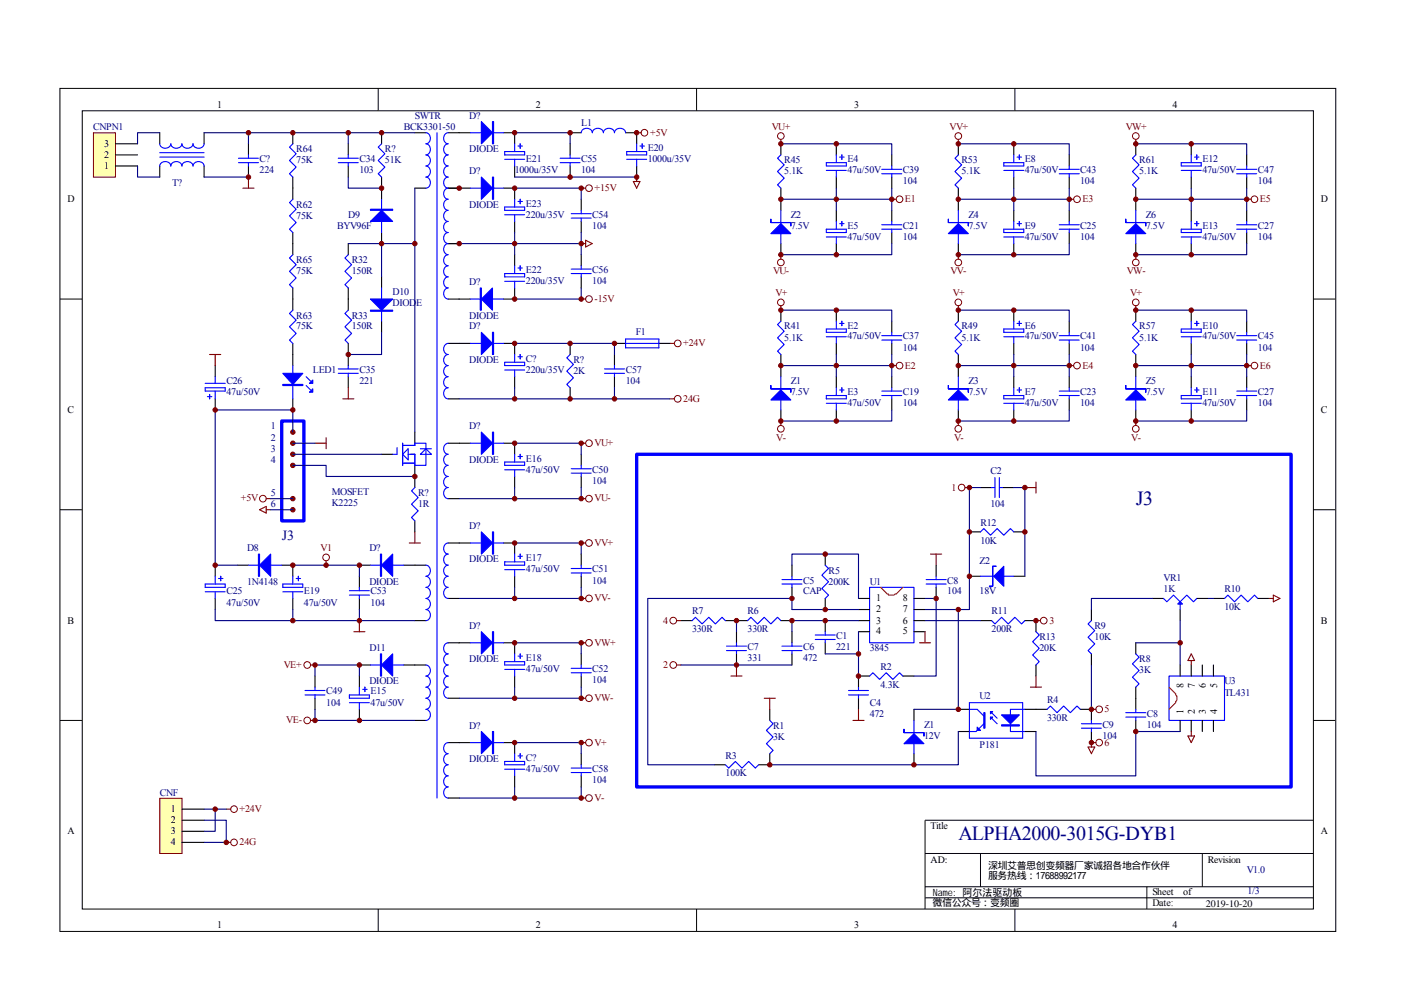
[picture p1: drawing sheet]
<svg xmlns="http://www.w3.org/2000/svg" width="297mm" height="210mm" viewBox="0 0 297 210" stroke-linecap="round" stroke-linejoin="round" font-family="sans-serif">
<g fill="none" stroke="#000" stroke-width=".21">
<path d="M12.7 18.7h270.5v178.6h-270.5zM80.2 18.7v4.7M147.7 18.7v4.7M215.2 18.7v4.7M17.4 23.5h261.1v169h-261.1zM12.7 63.3h4.7M278.4 63.3h4.7M12.7 108h4.7M278.4 108h4.7M12.7 152.6h4.7M278.4 152.6h4.7M278.4 173.7h-82.3v18.8"/>
<path d="M80.2 192.5v4.7M147.7 192.5v4.7M196.1 180.8h82.3M196.1 187.8h82.3M196.1 190.2h82.3M207.9 180.8v7M215.2 192.5v4.7M243.2 187.8v4.7M254.9 180.8v7"/>
</g>
<path d="M33.9 28.1v2.4M33.9 35.2v2.3M43.3 28.1v2.4M43.3 35.2v2.3" fill="none" stroke="#000" stroke-width=".23"/>
<path d="M33.9 35.2a1.21 1.21 0 0 1 1.1-1 1.21 1.21 0 0 1 1.2 1 1.21 1.21 0 0 1 1.2-1 1.21 1.21 0 0 1 1.2 1 1.21 1.21 0 0 1 1.1-1 1.21 1.21 0 0 1 1.2 1 1.2 1.2 0 0 1 1.2-1 1.2 1.2 0 0 1 1.2 1M33.9 30.5a1.21 1.21 0 0 0 1.1 .9 1.21 1.21 0 0 0 1.2-.9 1.21 1.21 0 0 0 1.2 .9 1.21 1.21 0 0 0 1.2-.9 1.21 1.21 0 0 0 1.1 .9 1.21 1.21 0 0 0 1.2-.9 1.21 1.21 0 0 0 1.2 .9 1.21 1.21 0 0 0 1.2-.9M33.9 32.3h9.4M33.9 33.3h9.4" fill="none" stroke="#00f" stroke-width=".23"/>
<path d="M19.9 28.2h4.6v9.3h-4.6z" fill="#ffffb0"/>
<g fill="none" stroke="#800000" stroke-width=".21">
<path d="M19.8 28.1h4.7v9.4h-4.7z"/>
<circle cx="124.9" cy="39.9" r=".7"/>
<circle cx="136.6" cy="28.1" r=".7"/>
<circle cx="165.6" cy="28.8" r=".7"/>
<circle cx="203.2" cy="28.8" r=".71"/>
<circle cx="240.8" cy="28.8" r=".7"/>
<circle cx="165.6" cy="55.6" r=".7"/>
<circle cx="190.7" cy="42.2" r=".71"/>
<circle cx="203.2" cy="55.6" r=".71"/>
<circle cx="228.3" cy="42.2" r=".71"/>
<circle cx="240.8" cy="55.6" r=".7"/>
<circle cx="266" cy="42.2" r=".7"/>
<circle cx="124.9" cy="63.3" r=".7"/>
<circle cx="143.7" cy="72.7" r=".71"/>
<circle cx="165.6" cy="64" r=".7"/>
<circle cx="190.7" cy="77.4" r=".71"/>
<circle cx="203.2" cy="64" r=".71"/>
<circle cx="228.3" cy="77.4" r=".71"/>
<circle cx="240.8" cy="64" r=".7"/>
<circle cx="266" cy="77.4" r=".7"/>
<circle cx="124.9" cy="93.9" r=".7"/>
<circle cx="143.7" cy="84.5" r=".71"/>
<circle cx="165.6" cy="90.8" r=".7"/>
<circle cx="203.2" cy="90.8" r=".71"/>
<circle cx="240.8" cy="90.8" r=".7"/>
<circle cx="55.7" cy="105.6" r=".71"/>
<circle cx="69.1" cy="118.1" r=".71"/>
<circle cx="124.9" cy="115" r=".7"/>
<circle cx="124.9" cy="105.6" r=".7"/>
<circle cx="203.9" cy="103.3" r=".7"/>
<circle cx="124.9" cy="126.8" r=".71"/>
<circle cx="124.9" cy="136.2" r=".7"/>
<circle cx="142.7" cy="131.5" r=".71"/>
<circle cx="221.3" cy="131.5" r=".71"/>
<circle cx="65.1" cy="140.8" r=".71"/>
<circle cx="65.1" cy="152.6" r=".7"/>
<circle cx="124.9" cy="157.3" r=".71"/>
<circle cx="124.9" cy="147.9" r=".7"/>
<circle cx="142.7" cy="140.8" r=".71"/>
<circle cx="233" cy="157.3" r=".71"/>
<circle cx="233" cy="150.2" r=".71"/>
<circle cx="124.9" cy="169" r=".7"/>
</g>
<g fill="none" stroke="#000" stroke-width=".23">
<path d="M24.5 35.2h4.7M24.5 32.8h4.7M24.5 30.5h4.7M52.7 30.5v2.3M52.7 35.2v2.3M62.1 28.1v2.4M62.1 37.5v4.7M73.8 30.5v2.3M73.8 35.2v2.3M80.9 28.1v2.4M80.9 37.5v4.7M88 28.1h2.3"/>
<path d="M88 39.9h2.3M95 28.1h4.7M95 39.9h4.7M106.8 28.1h2.3v2.4M106.8 39.9h2.3v2.3M109.1 35.2v2.3M120.9 30.5v2.3M120.9 35.2v2.3M120.9 28.1h2.3M132.6 28.1h2.4v2.4M135 35.2v2.3M165.6 30.5v2.3"/>
<path d="M165.6 39.9v4.7M177.3 30.5v2.3M177.3 37.5v2.4M189.1 32.8v2.4M189.1 37.5v2.4M203.2 30.5v2.3M203.2 39.9v4.7M214.9 30.5v2.3M214.9 37.5v2.4M226.7 32.8v2.4M226.7 37.5v2.4M240.8 30.5v2.3"/>
<path d="M240.8 39.9v4.7M252.6 30.5v2.3M252.6 37.5v2.4M264.3 32.8v2.4M264.3 37.5v2.4M62.1 49.3v4.6M73.8 51.6v2.3M80.9 49.3v2.3M80.9 58.6v2.4M95 51.6h2.4M109.1 46.9v2.4M109.1 53.9v2.4"/>
<path d="M123.2 42.2v2.4M123.2 46.9v2.4M123.2 53.9v2.4M123.2 58.6v2.4M165.6 51.6v2.3M177.3 44.6v2.3M177.3 51.6v2.3M189.1 44.6v2.3M189.1 49.3v2.3M203.2 51.6v2.3M214.9 44.6v2.3M214.9 51.6v2.3"/>
<path d="M226.7 44.6v2.3M226.7 49.3v2.3M240.8 51.6v2.3M252.6 44.6v2.3M252.6 51.6v2.3M264.3 44.6v2.3M264.3 49.3v2.3M45.6 77.4v2.4M62.1 61v4.7M62.1 72.7v4.7M73.8 61v4.7M73.8 72.7v4.7"/>
<path d="M73.8 79.8v2.3M80.9 68v2.4M95 72.7h4.7M95 63.3h4.7M106.8 72.7h2.3v2.4M109.1 61v2.3h-2.3M109.1 79.8v2.3M120.9 72.7v2.4M130.3 75.1v2.3M130.3 79.8v2.3M130.3 72.7h2.3M139.7 72.7h2.3"/>
<path d="M165.6 65.7v2.3M165.6 75.1v4.7M177.3 65.7v2.3M177.3 72.7v2.4M177.3 79.8v2.3M189.1 68v2.4M189.1 72.7v2.4M189.1 79.8v2.3M203.2 65.7v2.3M203.2 75.1v4.7M214.9 65.7v2.3M214.9 72.7v2.4"/>
<path d="M214.9 79.8v2.3M226.7 68v2.4M226.7 72.7v2.4M226.7 79.8v2.3M240.8 65.7v2.3M240.8 75.1v4.7M252.6 65.7v2.3M252.6 72.7v2.4M252.6 79.8v2.3M264.3 68v2.4M264.3 72.7v2.4M264.3 79.8v2.3"/>
<path d="M45.6 84.5v2.3M62.1 84.5v2.3M80.9 96.2h2.3M88 91.5v2.4M88 98.6v4.7M95 84.5h2.4M95 93.9h4.7M106.8 93.9h2.3v2.3M120.9 82.1v2.4M123.2 96.2v2.4M165.6 86.8v2.4M177.3 86.8v2.4"/>
<path d="M189.1 84.5v2.3M203.2 86.8v2.4M214.9 86.8v2.4M226.7 84.5v2.3M240.8 86.8v2.4M252.6 86.8v2.4M264.3 84.5v2.3M45.6 119.7v2.4M50.3 119.7h2.4M59.7 119.7h2.4v2.4M76.2 119.7h2.3M85.6 119.7h4.7"/>
<path d="M88 110.3v2.4M95 105.6h2.4M95 115h4.7M106.8 115h2.3v2.4M109.1 100.9v2.4M123.2 100.9v2.4M123.2 117.4v2.3M167.9 119.7v2.4M175 117.4v2.3M198.5 119.7v2.4M205.5 112.7h2.4M207.9 103.3h2.3"/>
<path d="M212.6 103.3h2.3M214.9 112.7h2.4M45.6 126.8v2.3M62.1 126.8v2.3M76.2 122.1v2.3M76.2 126.8v2.3M88 131.5h2.3M95 126.8h2.4M95 136.2h4.7M106.8 136.2h2.3v2.3M109.1 122.1v2.3M123.2 122.1v2.3"/>
<path d="M123.2 138.5v2.4M144.4 131.5h2.3M153.8 131.5h4.7M156.2 133.8v2.4M156.2 138.5v2.4M165.6 131.5h2.3M167.9 124.4v2.4M167.9 133.8v2.4M167.9 138.5v2.4M175 126.8v2.3M175 131.5v2.3M175 136.2v2.3"/>
<path d="M182 131.5h2.4M182 126.8h2.4M182 129.1h2.4M182 133.8h2.4M193.8 131.5h2.3M193.8 126.8h2.3M193.8 129.1h2.3M193.8 133.8h2.3M198.5 124.4v2.4M205.5 122.1h2.4M207.9 131.5h2.3M214.9 122.1h2.4"/>
<path d="M217.3 131.5h2.3v2.3M231.4 129.1v2.4M231.4 138.5v2.4M240.8 136.2v2.3M244.3 126.8h2.4M250.2 129.1v2.4M253.7 126.8h2.4M257.3 126.8h2.3M266.7 126.8h2.3M66.8 143.2v2.3M66.8 147.9v2.3M76.2 143.2v2.3"/>
<path d="M76.2 150.2v2.4M76.2 140.9h2.3M85.6 140.9h4.7M88 152.6h2.3M95 147.9h2.4M95 157.3h4.7M106.8 157.3h2.3v2.3M109.1 143.2v2.3M123.2 143.2v2.3M123.2 159.6v2.4M163.2 150.2v2.4M163.2 159.6v2.4h-2.3"/>
<path d="M182 147.9v2.3M184.4 143.2h-2.4v2.3M191.4 143.2h2.4M193.8 150.2v2.4M193.8 159.6v2.4M203.2 150.2h2.3M203.2 154.9h2.3M217.3 150.2h4.7M217.3 154.9h2.3M219.6 140.9v2.3M229 150.2h2.4v2.4M231.4 154.9v2.4"/>
<path d="M240.8 145.5v4.7M240.8 152.6v2.3M250.2 140.9v2.3M250.2 152.6v2.3M252.6 140.9v2.3M252.6 152.6v2.3M254.9 140.9v2.3M254.9 152.6v2.3M257.3 140.9v2.3M257.3 152.6v2.3M95 169h2.4M109.1 164.3v2.4"/>
<path d="M123.2 164.3v2.4M151.4 162h2.4"/>
</g>
<g fill="none" stroke="#00f" stroke-width=".23">
<path d="M50.6 33.5h4.2M50.6 34.5h4.2M52.7 32.8v.7M52.7 34.5v.7M62.1 30.5l-.7 .7 1.4 1.4-1.4 1.4 1.4 1.4-1.4 1.4 .7 .7M71.7 33.5h4.3M71.7 34.5h4.3M73.8 32.8v.7M73.8 34.5v.7M80.9 30.5l-.7 .7 1.4 1.4-1.4 1.4 1.4 1.4-1.4 1.4 .7 .7M90.3 28.1a1.2 1.2 0 0 1 .9 1.2 1.2 1.2 0 0 1-.9 1.2 1.2 1.2 0 0 1 .9 1.1 1.2 1.2 0 0 1-.9 1.2 1.2 1.2 0 0 1 .9 1.2 1.2 1.2 0 0 1-.9 1.2 1.2 1.2 0 0 1 .9 1.1 1.2 1.2 0 0 1-.9 1.2 1.2 1.2 0 0 1 .9 1.2 1.2 1.2 0 0 1-.9 1.2M92.7 28.1v140.9"/>
<path d="M95 28.1a1.2 1.2 0 0 0-.9 1.2 1.2 1.2 0 0 0 .9 1.2 1.21 1.21 0 0 0-.9 1.1 1.21 1.21 0 0 0 .9 1.2 1.2 1.2 0 0 0-.9 1.2 1.2 1.2 0 0 0 .9 1.2 1.2 1.2 0 0 0-.9 1.1 1.2 1.2 0 0 0 .9 1.2 1.2 1.2 0 0 0-.9 1.2 1.2 1.2 0 0 0 .9 1.2 1.2 1.2 0 0 0-.9 1.1 1.2 1.2 0 0 0 .9 1.2 1.2 1.2 0 0 0-.9 1.2 1.2 1.2 0 0 0 .9 1.2 1.2 1.2 0 0 0-.9 1.1 1.2 1.2 0 0 0 .9 1.2 1.21 1.21 0 0 0-.9 1.2 1.21 1.21 0 0 0 .9 1.2 1.2 1.2 0 0 0-.9 1.1 1.2 1.2 0 0 0 .9 1.2 1.2 1.2 0 0 0-.9 1.2 1.2 1.2 0 0 0 .9 1.1 1.2 1.2 0 0 0-.9 1.2 1.2 1.2 0 0 0 .9 1.2 1.2 1.2 0 0 0-.9 1.2 1.2 1.2 0 0 0 .9 1.1 1.2 1.2 0 0 0-.9 1.2 1.2 1.2 0 0 0 .9 1.2 1.2 1.2 0 0 0-.9 1.2 1.2 1.2 0 0 0 .9 1.1M99.7 28.1h7.1M99.7 39.9h7.1M107 32.1h4.2v.7h-4.2zM107 33.7h4.2M109.1 30.5v1.6M109.1 33.7v1.5M109.8 30.9h1M110.3 30.5v.9M118.8 33.5h4.2M118.8 34.5h4.2M120.9 32.8v.7"/>
<path d="M120.9 34.5v.7M123.2 28.1a1.21 1.21 0 0 1 1.2-.9 1.21 1.21 0 0 1 1.2 .9 1.21 1.21 0 0 1 1.2-.9 1.21 1.21 0 0 1 1.1 .9 1.2 1.2 0 0 1 1.2-.9 1.2 1.2 0 0 1 1.2 .9 1.21 1.21 0 0 1 1.2-.9 1.21 1.21 0 0 1 1.1 .9M132.9 33.7h4.2M132.9 32.1h4.2v.7h-4.2zM135 30.5v1.6M135 33.7v1.5M135.7 30.9h.9M136.2 30.5v.9M165.6 32.8l-.7 .7 1.4 1.4-1.4 1.4 1.4 1.4-1.4 1.5 .7 .7M175.2 34.5h4.2v.7h-4.2zM175.2 36.1h4.2M177.3 32.8v1.7"/>
<path d="M177.3 36.1v1.4M178 33.3h1M178.5 32.8v.9M187 36.8h4.2M187 35.9h4.2M189.1 35.2v.7M189.1 36.8v.7M203.2 32.8l-.7 .7 1.4 1.4-1.4 1.4 1.4 1.4-1.4 1.5 .7 .7M212.8 34.5h4.3v.7h-4.3zM212.8 36.1h4.3M214.9 32.8v1.7M214.9 36.1v1.4"/>
<path d="M215.6 33.3h1M216.1 32.8v.9M224.6 36.8h4.2M224.6 35.9h4.2M226.7 35.2v.7M226.7 36.8v.7M240.8 32.8l-.7 .7 1.4 1.4-1.4 1.4 1.4 1.4-1.4 1.5 .7 .7M250.4 34.5h4.3v.7h-4.3zM250.4 36.1h4.3M252.6 32.8v1.7M252.6 36.1v1.4M253.3 33.3h.9"/>
<path d="M253.7 32.8v.9M262.2 36.8h4.2M262.2 35.9h4.2M264.3 35.2v.7M264.3 36.8v.7M62.1 42.2l-.7 .7 1.4 1.4-1.4 1.4 1.4 1.4-1.4 1.4 .7 .8M62.1 53.9l-.7 .7 1.4 1.5-1.4 1.4 1.4 1.4-1.4 1.4 .7 .7M73.8 53.9l-.7 .7 1.4 1.5-1.4 1.4 1.4 1.4-1.4 1.4 .7 .7M80.9 42.2v7.1M107 57.9h4.2v.7h-4.2zM107 43.8h4.2v.8h-4.2zM107 45.5h4.2"/>
<path d="M107 59.6h4.2M109.1 42.2v1.6M109.1 45.5v1.4M109.1 56.3v1.6M109.1 59.6v1.4M109.8 42.7h1M109.8 56.8h1M110.3 42.2v.9M110.3 56.3v.9M121.1 45.3h4.2M121.1 46.2h4.2M121.1 57h4.2"/>
<path d="M121.1 57.9h4.2M123.2 44.6v.7M123.2 46.2v.7M123.2 56.3v.7M123.2 57.9v.7M165.6 44.6v7M175.2 48.5h4.2v.8h-4.2zM175.2 50.2h4.2M177.3 46.9v1.6M177.3 50.2v1.4M178 47.4h1M178.5 46.9v.9"/>
<path d="M187 48.5h4.2M187 47.6h4.2M189.1 46.9v.7M189.1 48.5v.8M203.2 44.6v7M212.8 50.2h4.3M212.8 48.5h4.3v.8h-4.3zM214.9 46.9v1.6M214.9 50.2v1.4M215.6 47.4h1M216.1 46.9v.9M224.6 48.5h4.2"/>
<path d="M224.6 47.6h4.2M226.7 46.9v.7M226.7 48.5v.8M240.8 44.6v7M250.4 50.2h4.3M250.4 48.5h4.3v.8h-4.3zM252.6 46.9v1.6M252.6 50.2v1.4M253.3 47.4h.9M253.7 46.9v.9M262.2 48.5h4.2M262.2 47.6h4.2"/>
<path d="M264.3 46.9v.7M264.3 48.5v.8M45.6 79.8v1.4M62.1 65.7l-.7 .7 1.4 1.4-1.4 1.4 1.4 1.4-1.4 1.4 .7 .7M62.1 77.4v7.1M64.9 79.8l.9 .9M71.7 78.1h4.3M71.7 79.1h4.3M73.8 65.7l-.7 .7 1.4 1.4-1.4 1.4 1.4 1.4-1.4 1.4 .7 .7M73.8 77.4v.7M73.8 79.1v.7M80.9 61v7"/>
<path d="M95 72.7a1.2 1.2 0 0 0-.9 1.2 1.2 1.2 0 0 0 .9 1.2 1.2 1.2 0 0 0-.9 1.2 1.2 1.2 0 0 0 .9 1.1 1.21 1.21 0 0 0-.9 1.2 1.21 1.21 0 0 0 .9 1.2 1.2 1.2 0 0 0-.9 1.2 1.2 1.2 0 0 0 .9 1.1 1.2 1.2 0 0 0-.9 1.2 1.2 1.2 0 0 0 .9 1.2M99.7 63.3h7.1M99.7 72.7h7.1M107 76.7h4.2v.7h-4.2zM107 78.4h4.2M109.1 75.1v1.6M109.1 78.4v1.4M109.8 75.6h1M110.3 75.1v.9M120.9 75.1l-.7 .7 1.4 1.4-1.4 1.4 1.4 1.4-1.4 1.4 .7 .7M128.2 78.1h4.2M128.2 79.1h4.2"/>
<path d="M130.3 77.4v.7M130.3 79.1v.7M132.6 72.7h7.1M132.6 71.8h7.1v1.9h-7.1zM165.6 68l-.7 .7 1.4 1.5-1.4 1.4 1.4 1.4-1.4 1.4 .7 .7M165.6 79.8v7M175.2 69.7h4.2v.7h-4.2zM175.2 71.3h4.2M177.3 68v1.7M177.3 71.3v1.4M178 68.5h1M178.5 68v1"/>
<path d="M187 72h4.2M187 71.1h4.2M189.1 70.4v.7M189.1 72v.7M203.2 68l-.7 .7 1.4 1.5-1.4 1.4 1.4 1.4-1.4 1.4 .7 .7M203.2 79.8v7M212.8 69.7h4.3v.7h-4.3zM212.8 71.3h4.3M214.9 68v1.7M214.9 71.3v1.4M215.6 68.5h1M216.1 68v1"/>
<path d="M224.6 72h4.2M224.6 71.1h4.2M226.7 70.4v.7M226.7 72v.7M240.8 68l-.7 .7 1.4 1.5-1.4 1.4 1.4 1.4-1.4 1.4 .7 .7M240.8 79.8v7M250.4 69.7h4.3v.7h-4.3zM250.4 71.3h4.3M252.6 68v1.7M252.6 71.3v1.4M253.3 68.5h.9M253.7 68v1"/>
<path d="M262.2 72h4.2M262.2 71.1h4.2M264.3 70.4v.7M264.3 72v.7M43.5 82.1h4.2v.7h-4.2zM43.5 81.2h4.2M44 84h.9M44.4 83.5v1M45.6 82.8v1.7M64.9 81.7l.9 .9M84.2 94.8v1.4h-1M85.4 94.3h2.6v-.4h2.3v4.7h-2.3v-2.4h-1.5"/>
<path d="M85.4 93.9v4.7M85.4 98.1h2.6M85.4 96.2l1.1-1.1v2.3zM89.1 96.2l1.2-1.1 1.2 1.1zM89.1 95.1h2.4M95 96.2a1.2 1.2 0 0 0-.9 1.2 1.2 1.2 0 0 0 .9 1.2 1.2 1.2 0 0 0-.9 1.1 1.2 1.2 0 0 0 .9 1.2 1.2 1.2 0 0 0-.9 1.2 1.2 1.2 0 0 0 .9 1.2 1.2 1.2 0 0 0-.9 1.1 1.2 1.2 0 0 0 .9 1.2M95 93.9a1.2 1.2 0 0 0-.9 1.2 1.2 1.2 0 0 0 .9 1.1M99.7 93.9h7.1M107 97.9h4.2v.7h-4.2zM107 99.5h4.2M109.1 96.2v1.7M109.1 99.5v1.4"/>
<path d="M109.8 96.7h1M110.3 96.2v1M121.1 99.3h4.2M123.2 98.6v.7M175.2 83.8h4.2v.7h-4.2zM175.2 85.4h4.2M177.3 82.1v1.7M177.3 85.4v1.4M178 82.6h1M178.5 82.1v1M187 82.8h4.2M187 83.8h4.2"/>
<path d="M189.1 82.1v.7M189.1 83.8v.7M212.8 83.8h4.3v.7h-4.3zM212.8 85.4h4.3M214.9 82.1v1.7M214.9 85.4v1.4M215.6 82.6h1M216.1 82.1v1M224.6 82.8h4.2M224.6 83.8h4.2M226.7 82.1v.7M226.7 83.8v.7"/>
<path d="M250.4 83.8h4.3v.7h-4.3zM250.4 85.4h4.3M252.6 82.1v1.7M252.6 85.4v1.4M253.3 82.6h.9M253.7 82.1v1M262.2 82.8h4.2M262.2 83.8h4.2M264.3 82.1v.7M264.3 83.8v.7M52.7 119.7h7M78.5 119.7h7.1"/>
<path d="M88 103.3l-.8 .7 1.5 1.4-1.5 1.4 1.5 1.4-1.5 1.4 .8 .7M90.3 119.7a1.2 1.2 0 0 1 .9 1.2 1.2 1.2 0 0 1-.9 1.2 1.2 1.2 0 0 1 .9 1.1 1.2 1.2 0 0 1-.9 1.2 1.2 1.2 0 0 1 .9 1.2 1.2 1.2 0 0 1-.9 1.2M95 115a1.2 1.2 0 0 0-.9 1.2 1.2 1.2 0 0 0 .9 1.2 1.2 1.2 0 0 0-.9 1.1 1.2 1.2 0 0 0 .9 1.2 1.2 1.2 0 0 0-.9 1.2 1.2 1.2 0 0 0 .9 1.2 1.2 1.2 0 0 0-.9 1.1 1.2 1.2 0 0 0 .9 1.2 1.2 1.2 0 0 0-.9 1.2 1.2 1.2 0 0 0 .9 1.2M99.7 115h7.1M107 119h4.2v.7h-4.2zM109.1 117.4v1.6M109.8 117.8h1M110.3 117.4v.9M121.1 100.2h4.2M123.2 100.2v.7M123.2 119.7v.7M175 119.7l.7 .7-1.4 1.4 1.4 1.4-1.4 1.4 1.4 1.5-.7 .7"/>
<path d="M207.9 112.7l.7-.7 1.4 1.4 1.4-1.4 1.4 1.4 1.4-1.4 .7 .7M210.2 103.3h.7M210.9 101.2v4.2M211.9 103.3h.7M211.9 101.2v4.2M43.5 125.3h4.2M43.5 123.7h4.2v.7h-4.2zM45.6 122.1v1.6M45.6 125.3v1.5M46.3 122.5h1M46.8 122.1v.9M60 123.7h4.2v.7h-4.2z"/>
<path d="M60 125.3h4.2M62.1 122.1v1.6M62.1 125.3v1.5M62.8 122.5h.9M63.3 122.1v.9M74.1 125.1h4.2M74.1 126.1h4.2M76.2 124.4v.7M76.2 126.1v.7M90.3 126.8a1.2 1.2 0 0 1 .9 1.1 1.2 1.2 0 0 1-.9 1.2 1.2 1.2 0 0 1 .9 1.2 1.2 1.2 0 0 1-.9 1.2M95 136.2a1.2 1.2 0 0 0-.9 1.1 1.2 1.2 0 0 0 .9 1.2 1.21 1.21 0 0 0-.9 1.2 1.21 1.21 0 0 0 .9 1.2 1.2 1.2 0 0 0-.9 1.1 1.2 1.2 0 0 0 .9 1.2 1.2 1.2 0 0 0-.9 1.2 1.2 1.2 0 0 0 .9 1.1 1.2 1.2 0 0 0-.9 1.2 1.2 1.2 0 0 0 .9 1.2M99.7 136.2h7.1"/>
<path d="M107 120.7h4.2M109.1 120.7v1.4M109.1 138.5v1.6M109.8 139h1M110.3 138.5v.9M121.1 120.4h4.2M121.1 121.4h4.2M123.2 121.4v.7M146.7 131.5l.7-.8 1.5 1.5 1.4-1.5 1.4 1.5 1.4-1.5 .7 .8M154 136.9h4.3M154 137.8h4.3M156.2 136.2v.7"/>
<path d="M156.2 137.8v.7M158.5 131.5l.7-.8 1.4 1.5 1.4-1.5 1.4 1.5 1.5-1.5 .7 .8M165.8 123.7h4.2M165.8 122.8h4.2M165.8 136.9h4.2M165.8 137.8h4.2M167.9 122.1v.7M167.9 123.7v.7M167.9 136.2v.7M167.9 137.8v.7M172.8 134.5h4.3M172.8 135.4h4.3"/>
<path d="M175 133.8v.7M175 135.4v.8M184.4 124.4h9.4v11.8h-9.4zM196.4 123.7h4.2M196.4 122.8h4.2M198.5 122.1v.7M198.5 123.7v.7M207.9 122.1h7M210.2 131.5l.7 .7 1.5-1.5 1.4 1.5 1.4-1.5 1.4 1.5 .7-.7M219.6 133.8l.7 .7-1.4 1.4 1.4 1.4-1.4 1.4 1.4 1.4-.7 .8M231.4 131.5l-.7 .7 1.4 1.4-1.4 1.4 1.4 1.4-1.4 1.4 .7 .7M240.8 138.5l.7 .7-1.4 1.4 1.4 1.4-1.4 1.4 1.4 1.4-.7 .7"/>
<path d="M246.7 126.8l.7 .7 1.4-1.4 1.4 1.4 1.4-1.4 1.4 1.4 .7-.7M249.7 127.9l.5-.4 .5 .4zM250 127.7h.4M250.2 127.5v1.6M259.6 126.8l.7-.7 1.4 1.4 1.4-1.4 1.5 1.4 1.4-1.4 .7 .7M64.7 146.3h4.2M64.7 147.2h4.2M66.8 145.5v.8M66.8 147.2v.7M74.1 147.2h4.2v.7h-4.2zM74.1 148.8h4.2M76.2 145.5v1.7"/>
<path d="M76.2 148.8v1.4M76.9 146h.9M77.4 145.5v1M78.5 140.9h7.1M90.3 140.9a1.2 1.2 0 0 1 .9 1.1 1.2 1.2 0 0 1-.9 1.2 1.2 1.2 0 0 1 .9 1.2 1.2 1.2 0 0 1-.9 1.1 1.2 1.2 0 0 1 .9 1.2 1.2 1.2 0 0 1-.9 1.2 1.2 1.2 0 0 1 .9 1.2 1.2 1.2 0 0 1-.9 1.1 1.2 1.2 0 0 1 .9 1.2 1.2 1.2 0 0 1-.9 1.2M95 157.3a1.2 1.2 0 0 0-.9 1.2 1.2 1.2 0 0 0 .9 1.1 1.2 1.2 0 0 0-.9 1.2 1.2 1.2 0 0 0 .9 1.2 1.2 1.2 0 0 0-.9 1.2 1.2 1.2 0 0 0 .9 1.1 1.2 1.2 0 0 0-.9 1.2 1.2 1.2 0 0 0 .9 1.2 1.2 1.2 0 0 0-.9 1.2 1.2 1.2 0 0 0 .9 1.1M99.7 157.3h7.1M107 140.1h4.2v.8h-4.2zM107 141.8h4.2M109.1 141.8v1.4M109.1 159.6v1.7M110.3 159.6v1"/>
<path d="M121.1 142.5h4.2M121.1 141.6h4.2M123.2 140.9v.7M123.2 142.5v.7M163.2 152.6l.7 .7-1.4 1.4 1.4 1.4-1.4 1.4 1.4 1.4-.7 .7M179.9 146.3h4.2M179.9 147.2h4.2M182 145.5v.8M182 147.2v.7M184.4 143.2l.7-.7 1.4 1.4 1.4-1.4 1.4 1.4 1.4-1.4 .7 .7M193.8 152.6v7M205.5 148.8h11.3v7.6h-11.3z"/>
<path d="M205.5 150.2h1.7l1.4 1.5M208.6 153.3l-1.7 1.6h-1.4M210 151.9l1.4 1.4M210 150.7l1.4 1.4M217.3 150.2h-3.1v4.7h3.1M222 150.2l.7-.7 1.4 1.4 1.4-1.4 1.4 1.4 1.4-1.4 .7 .7M229.3 153.3h4.2M229.3 154.2h4.2M231.4 152.6v.7M231.4 154.2v.7M238.7 150.9h4.2M238.7 151.9h4.2"/>
<path d="M240.8 150.2v.7M240.8 151.9v.7M247.9 143.2h11.7v9.4h-11.7zM107 161.3h4.2v.7h-4.2zM107 162.9h4.2M109.1 162.9v1.4M109.8 160.1h1M121.1 163.6h4.2M121.1 162.7h4.2M123.2 162v.7M123.2 163.6v.7M153.8 162l.7 .7 1.4-1.4 1.4 1.4 1.4-1.4 1.4 1.4 .8-.7"/>
</g>
<g fill="#00f" stroke="#00f" stroke-width=".23">
<path d="M60 79.1h4.2l-2.1 2.3z"/>
<path d="M66.3 82.4v.7h-.7z"/>
<path d="M66.3 80.5v.7h-.7z"/>
<path d="M78.5 63.3h4.7l-2.3 2.4z"/>
<path d="M83.2 117.4v4.7l-2.3-2.4z"/>
<path d="M55 119.7l2.4-2.3v4.7z"/>
<path d="M102.1 25.8l2.3 2.3-2.3 2.4z"/>
<path d="M102.1 37.5l2.3 2.4-2.3 2.3z"/>
<path d="M102.1 63.3l2.3-2.3v4.7z"/>
<path d="M102.1 70.4l2.3 2.3-2.3 2.4z"/>
<path d="M83.2 138.5v4.7l-2.3-2.3z"/>
<path d="M102.1 91.5l2.3 2.4-2.3 2.3z"/>
<path d="M102.1 112.7l2.3 2.3-2.3 2.4z"/>
<path d="M102.1 133.8l2.3 2.4-2.3 2.3z"/>
<path d="M102.1 154.9l2.3 2.4-2.3 2.3z"/>
<path d="M163.4 49.5l2.2-2.1 2.1 2.1z"/>
<path d="M201.1 49.5l2.1-2.1 2.1 2.1z"/>
<path d="M238.7 49.5l2.1-2.1 2.1 2.1z"/>
<path d="M163.4 84.7l2.2-2.1 2.1 2.1z"/>
<path d="M201.1 84.7l2.1-2.1 2.1 2.1z"/>
<path d="M238.7 84.7l2.1-2.1 2.1 2.1z"/>
<path d="M78.5 46.9l2.4-2.3 2.3 2.3z"/>
<path d="M212.4 151.4h3.7l-1.9 1.9z"/>
<path d="M210 150.7h.5l-.5 .5z"/>
<path d="M210 151.9h.5l-.5 .5z"/>
<path d="M207.2 154l.7 .7h-.7z"/>
<path d="M210.7 122.1l2.1-2.2v4.3z"/>
<path d="M191.7 157.5l2.1-2.1 2.1 2.1z"/>
<path d="M60 81.4h4.2v.3h-4.2z" fill-rule="evenodd"/>
<path d="M78.5 65.7h4.7v.2h-4.7z" fill-rule="evenodd"/>
<path d="M80.7 117.4h.2v4.7h-.2z" fill-rule="evenodd"/>
<path d="M54.8 117.4h.2v4.7h-.2z" fill-rule="evenodd"/>
<path d="M104.4 25.8h.2v4.7h-.2z" fill-rule="evenodd"/>
<path d="M104.4 37.5h.2v4.7h-.2z" fill-rule="evenodd"/>
<path d="M101.8 61h.3v4.7h-.3z" fill-rule="evenodd"/>
<path d="M104.4 70.4h.2v4.7h-.2z" fill-rule="evenodd"/>
<path d="M80.7 138.5h.2v4.7h-.2z" fill-rule="evenodd"/>
<path d="M104.4 91.5h.2v4.7h-.2z" fill-rule="evenodd"/>
<path d="M104.4 112.7h.2v4.7h-.2z" fill-rule="evenodd"/>
<path d="M104.4 133.8h.2v4.7h-.2z" fill-rule="evenodd"/>
<path d="M104.4 154.9h.2v4.7h-.2z" fill-rule="evenodd"/>
<path d="M163.4 46.4v.7h4.3v.7v-.7h-4.3z" fill-rule="evenodd"/>
<path d="M201.1 46.4v.7h4.2v.7v-.7h-4.2z" fill-rule="evenodd"/>
<path d="M238.7 46.4v.7h4.2v.7v-.7h-4.2z" fill-rule="evenodd"/>
<path d="M163.4 81.7v.7h4.3v.7v-.7h-4.3z" fill-rule="evenodd"/>
<path d="M201.1 81.7v.7h4.2v.7v-.7h-4.2z" fill-rule="evenodd"/>
<path d="M238.7 81.7v.7h4.2v.7v-.7h-4.2z" fill-rule="evenodd"/>
<path d="M78.5 44.3h4.7v.3h-4.7z" fill-rule="evenodd"/>
<path d="M212.4 153.5h3.7v.3h-3.7z" fill-rule="evenodd"/>
<path d="M208.6 150.9h.2v3.3h-.2z" fill-rule="evenodd"/>
<path d="M210.5 119.9h.7h-.7v4.3h-.7h.7z" fill-rule="evenodd"/>
<path d="M191.7 154.5v.7h4.2v.7v-.7h-4.2z" fill-rule="evenodd"/>
</g>
<g fill="#800000" stroke="#800000" stroke-width=".21">
<circle cx="62.1" cy="93.9" r=".47"/>
<circle cx="62.1" cy="96.2" r=".47"/>
<circle cx="62.1" cy="91.5" r=".47"/>
<circle cx="62.1" cy="98.6" r=".47"/>
<circle cx="62.1" cy="105.6" r=".47"/>
<circle cx="62.1" cy="108" r=".47"/>
<circle cx="80.9" cy="28.1" r=".47"/>
<circle cx="62.1" cy="28.1" r=".47"/>
<circle cx="73.8" cy="28.1" r=".47"/>
<circle cx="52.7" cy="28.1" r=".47"/>
<circle cx="73.8" cy="75.1" r=".47"/>
<circle cx="52.7" cy="37.5" r=".47"/>
<circle cx="62.1" cy="86.8" r=".47"/>
<circle cx="76.2" cy="119.7" r=".47"/>
<circle cx="62.1" cy="119.7" r=".47"/>
<circle cx="76.2" cy="131.5" r=".47"/>
<circle cx="45.6" cy="119.7" r=".47"/>
<circle cx="45.6" cy="86.8" r=".47"/>
<circle cx="62.1" cy="131.5" r=".47"/>
<circle cx="88" cy="100.9" r=".47"/>
<circle cx="76.2" cy="140.8" r=".47"/>
<circle cx="66.8" cy="140.8" r=".47"/>
<circle cx="66.8" cy="152.6" r=".47"/>
<circle cx="76.2" cy="152.6" r=".47"/>
<circle cx="97.4" cy="39.9" r=".47"/>
<circle cx="135" cy="28.1" r=".47"/>
<circle cx="120.9" cy="84.5" r=".47"/>
<circle cx="130.3" cy="72.7" r=".47"/>
<circle cx="109.1" cy="72.7" r=".47"/>
<circle cx="120.9" cy="72.7" r=".47"/>
<circle cx="109.1" cy="84.5" r=".47"/>
<circle cx="130.3" cy="84.5" r=".47"/>
<circle cx="123.2" cy="169" r=".47"/>
<circle cx="109.1" cy="169" r=".47"/>
<circle cx="109.1" cy="157.3" r=".47"/>
<circle cx="123.2" cy="157.3" r=".47"/>
<circle cx="123.2" cy="147.9" r=".47"/>
<circle cx="123.2" cy="136.2" r=".47"/>
<circle cx="109.1" cy="136.2" r=".47"/>
<circle cx="109.1" cy="147.9" r=".47"/>
<circle cx="109.1" cy="93.9" r=".47"/>
<circle cx="123.2" cy="93.9" r=".47"/>
<circle cx="123.2" cy="105.6" r=".47"/>
<circle cx="123.2" cy="126.8" r=".47"/>
<circle cx="109.1" cy="126.8" r=".47"/>
<circle cx="109.1" cy="115" r=".47"/>
<circle cx="123.2" cy="115" r=".47"/>
<circle cx="109.1" cy="105.6" r=".47"/>
<circle cx="109.1" cy="39.9" r=".47"/>
<circle cx="109.1" cy="63.3" r=".47"/>
<circle cx="97.4" cy="51.6" r=".47"/>
<circle cx="109.1" cy="51.6" r=".47"/>
<circle cx="120.9" cy="37.5" r=".47"/>
<circle cx="109.1" cy="28.1" r=".47"/>
<circle cx="120.9" cy="28.1" r=".47"/>
<circle cx="123.2" cy="39.9" r=".47"/>
<circle cx="123.2" cy="63.3" r=".47"/>
<circle cx="123.2" cy="51.6" r=".47"/>
<circle cx="135" cy="37.5" r=".47"/>
<circle cx="177.3" cy="30.5" r=".47"/>
<circle cx="177.3" cy="53.9" r=".47"/>
<circle cx="165.6" cy="42.2" r=".47"/>
<circle cx="177.3" cy="42.2" r=".47"/>
<circle cx="165.6" cy="30.5" r=".47"/>
<circle cx="165.6" cy="53.9" r=".47"/>
<circle cx="189.1" cy="42.2" r=".47"/>
<circle cx="214.9" cy="42.2" r=".47"/>
<circle cx="214.9" cy="30.5" r=".47"/>
<circle cx="214.9" cy="53.9" r=".47"/>
<circle cx="203.2" cy="42.2" r=".47"/>
<circle cx="252.6" cy="42.2" r=".47"/>
<circle cx="252.6" cy="30.5" r=".47"/>
<circle cx="252.6" cy="53.9" r=".47"/>
<circle cx="240.8" cy="42.2" r=".47"/>
<circle cx="177.3" cy="77.4" r=".47"/>
<circle cx="214.9" cy="77.4" r=".47"/>
<circle cx="252.6" cy="77.4" r=".47"/>
<circle cx="177.3" cy="65.7" r=".47"/>
<circle cx="177.3" cy="89.2" r=".47"/>
<circle cx="165.6" cy="77.4" r=".47"/>
<circle cx="214.9" cy="65.7" r=".47"/>
<circle cx="214.9" cy="89.2" r=".47"/>
<circle cx="203.2" cy="77.4" r=".47"/>
<circle cx="252.6" cy="89.2" r=".47"/>
<circle cx="240.8" cy="77.4" r=".47"/>
<circle cx="165.6" cy="65.7" r=".47"/>
<circle cx="165.6" cy="89.2" r=".47"/>
<circle cx="203.2" cy="65.7" r=".47"/>
<circle cx="203.2" cy="89.2" r=".47"/>
<circle cx="240.8" cy="65.7" r=".47"/>
<circle cx="240.8" cy="89.2" r=".47"/>
<circle cx="203.2" cy="30.5" r=".47"/>
<circle cx="203.2" cy="53.9" r=".47"/>
<circle cx="240.8" cy="30.5" r=".47"/>
<circle cx="240.8" cy="53.9" r=".47"/>
<circle cx="88" cy="51.6" r=".47"/>
<circle cx="80.9" cy="39.9" r=".47"/>
<circle cx="80.9" cy="51.6" r=".47"/>
<circle cx="69.1" cy="119.7" r=".47"/>
<circle cx="226.7" cy="42.2" r=".47"/>
<circle cx="264.3" cy="42.2" r=".47"/>
<circle cx="189.1" cy="77.4" r=".47"/>
<circle cx="226.7" cy="77.4" r=".47"/>
<circle cx="264.3" cy="77.4" r=".47"/>
<circle cx="252.6" cy="65.7" r=".47"/>
<circle cx="219.6" cy="131.5" r=".47"/>
<circle cx="175" cy="117.4" r=".47"/>
<circle cx="175" cy="129.1" r=".47"/>
<circle cx="156.1" cy="131.5" r=".47"/>
<circle cx="182" cy="143.2" r=".47"/>
<circle cx="205.5" cy="112.7" r=".47"/>
<circle cx="217.3" cy="112.7" r=".47"/>
<circle cx="231.4" cy="150.2" r=".47"/>
<circle cx="198.5" cy="126.8" r=".47"/>
<circle cx="205.5" cy="103.3" r=".47"/>
<circle cx="231.4" cy="157.3" r=".47"/>
<circle cx="175" cy="131.5" r=".47"/>
<circle cx="182" cy="138.5" r=".47"/>
<circle cx="240.8" cy="154.9" r=".47"/>
<circle cx="205.5" cy="122.1" r=".47"/>
<circle cx="217.3" cy="103.3" r=".47"/>
<circle cx="250.2" cy="136.2" r=".47"/>
<circle cx="167.9" cy="131.5" r=".47"/>
<circle cx="156.1" cy="140.8" r=".47"/>
<circle cx="203.2" cy="150.2" r=".47"/>
<circle cx="203.2" cy="129.1" r=".47"/>
<circle cx="163.2" cy="162" r=".47"/>
<circle cx="193.8" cy="162" r=".47"/>
<circle cx="167.9" cy="126.8" r=".47"/>
</g>
<path d="M59.7 89.2h4.7v21.1h-4.7zM135 96.2h138.7v70.5h-138.7z" fill="none" stroke="#00f" stroke-width=".71"/>
<g fill="none" stroke="#000080" stroke-width=".23">
<path d="M29.2 35.2v2.3h4.7M33.9 28.1h-4.7v2.4M43.3 28.1h44.7M43.3 37.5h9.4M52.7 28.1v2.4M73.8 37.5v2.4h7.1M73.8 28.1v2.4M88 39.9v51.6M109.1 39.9h14.1v2.3M109.1 28.1h11.8v2.4M109.1 37.5h25.9M165.6 30.5h23.5v2.3"/>
<path d="M177.3 39.9v4.7M189.1 39.9v4.7M203.2 30.5h23.5v2.3M214.9 39.9v4.7M226.7 39.9v4.7M240.8 30.5h23.5v2.3M252.6 39.9v4.7M264.3 39.9v4.7M73.8 51.6h14.2M80.9 51.6v7M97.4 51.6h25.8M109.1 49.3v4.6"/>
<path d="M123.2 49.3v4.6M165.6 42.2h23.5M189.1 51.6v2.3h-23.5M203.2 42.2h23.5M226.7 51.6v2.3h-23.5M240.8 42.2h23.5M264.3 51.6v2.3h-23.5M80.9 70.4v4.7h-7.1M109.1 72.7h21.2v2.4M123.2 61v2.3h-14.1M165.6 65.7h23.5v2.3M165.6 77.4h23.5"/>
<path d="M177.3 75.1v4.7M189.1 75.1v4.7M203.2 65.7h23.5v2.3M203.2 77.4h23.5M214.9 75.1v4.7M226.7 75.1v4.7M240.8 65.7h23.5v2.3M240.8 77.4h23.5M252.6 75.1v4.7M264.3 75.1v4.7M62.1 91.5v-4.7h-16.5v32.9h4.7M62.1 98.6h7v2.3h18.9"/>
<path d="M62.1 96.2h18.8M62.1 93.9h4.7M97.4 84.5h44.6M109.1 93.9h14.1v2.3M109.1 82.1v2.4M130.3 82.1v2.4M189.1 86.8v2.4h-23.5M226.7 86.8v2.4h-23.5M264.3 86.8v2.4h-23.5M57.4 105.6h4.7M57.4 108h4.7M62.1 119.7h14.1v2.4"/>
<path d="M109.1 115h14.1v2.4M109.1 103.3v2.3M123.2 103.3v2.3h-25.8M167.9 119.7v-2.3h14.1v9.4M207.9 103.3h-2.4v25.8h-9.4M214.9 103.3h2.4v18.8M45.6 129.1v2.4h16.5M62.1 129.1v2.4h25.9M76.2 129.1v2.4M109.1 136.2h14.1v2.3M109.1 124.4v2.4M123.2 124.4v2.4h-25.8"/>
<path d="M156.2 131.5v2.3M175 138.5h7M182 129.1h-14.1v-2.3h-30.6v35.2h14.1M182 131.5h-14.1v2.3M182 133.8v9.4M196.1 126.8h2.4v16.4h-4.7M196.1 131.5h11.8M203.2 129.1v21.1h-9.4M240.8 136.2h9.4v4.7M244.3 126.8h-12.9v2.3M250.2 131.5v4.7M256.1 126.8h1.2"/>
<path d="M66.8 143.2v-2.3h9.4v2.3M66.8 150.2v2.4h21.2M109.1 157.3h14.1v2.3M109.1 145.5v2.4M123.2 145.5v2.4h-25.8M144.4 140.9h23.5M203.2 154.9v7.1h-40M219.6 154.9v9.4h21.2v-9.4h9.4M231.4 140.9v9.3M109.1 166.7v2.3M123.2 166.7v2.3h-25.8"/>
</g>
<g fill="none" stroke="#800000" stroke-width=".23">
<path d="M51.5 39.9h2.4M52.7 37.5v2.4M123.2 39.9h1M134.3 38.4h1.4l-.7 1.5zM135 28.1h.9M135 37.5v.9M165.6 29.5v1M203.2 29.5v1M240.8 29.5v1M123.2 51.6h1M124.2 50.9l1.4 .7-1.4 .7zM165.6 53.9v1"/>
<path d="M189.1 42.2h.9M203.2 53.9v1M226.7 42.2h.9M240.8 53.9v1M264.3 42.2h1M44.4 75.1h2.4M45.6 75.1v2.3M123.2 63.3h1M142 72.7h1M165.6 64.8v.9M189.1 77.4h.9M203.2 64.8v.9"/>
<path d="M226.7 77.4h.9M240.8 64.8v.9M264.3 77.4h1M66.8 93.9h2.3M69.1 92.7v2.4M72.7 84.5h2.3M73.8 82.1v2.4M123.2 93.9h1M142 84.5h1M165.6 89.2v.9M203.2 89.2v.9M240.8 89.2v.9"/>
<path d="M55 108l1.4-.7v1.4zM56.4 108h1M56.4 105.6h1M69.1 118.8v.9M86.8 115h2.3M88 112.7v2.3M123.2 115h1M123.2 105.6h1M197.3 117.4h2.4M198.5 117.4v2.3M204.6 103.3h.9M217.3 103.3h2.3"/>
<path d="M219.6 102.1v2.3M75 133.8h2.4M76.2 131.5v2.3M123.2 126.8h1M123.2 136.2h1M143.5 131.5h.9M194.9 136.2h2.4M196.1 133.8v2.4M219.6 131.5h1M252.6 139.9v1M252.6 138.5l.7 1.4h-1.4zM269 126.8h1"/>
<path d="M270 126.1l1.4 .7-1.4 .7zM65.8 140.9h1M65.8 152.6h1M123.2 147.9h1M123.2 157.3h1M143.5 140.9h.9M155 143.2h2.3M156.2 140.9v2.3M162 147.9h2.4M163.2 147.9v2.3M180.8 152.6h2.4M182 150.2v2.4"/>
<path d="M218.5 145.5h2.3M219.6 143.2v2.3M230.7 158.2h1.4l-.7 1.4zM231.4 150.2h.9M232.3 157.3h-.9v.9M251.9 155.9h1.4l-.7 1.4zM252.6 154.9v1M123.2 169h1"/>
</g>
<path d="M186.7 124.4l1.4 1.4h.3v.3a2.17 2.17 0 0 0 2.1-.8l.9-.9M247.9 145.5l.2 .3a3.7 3.7 0 0 1 1.4 1.9v.2a2.13 2.13 0 0 1-1.2 1.9l-.4 .4" fill="none" stroke="#f00" stroke-width=".23"/>
<path d="M34 169.2h4.6v11.6h-4.6z" fill="#ffffb0"/>
<g fill="none" stroke="#800000" stroke-width=".21">
<path d="M33.9 169.1h4.7v11.7h-4.7z"/>
<circle cx="49.6" cy="171.4" r=".7"/>
<circle cx="49.6" cy="178.4" r=".7"/>
</g>
<path d="M38.6 171.4h4.7M38.6 173.7h4.7M38.6 176.1h4.7M38.6 178.4h4.7" fill="none" stroke="#000" stroke-width=".23"/>
<path d="M48 171.4h.9M48 178.4h.9" fill="none" stroke="#800000" stroke-width=".23"/>
<path d="M43.3 171.4h2.3v4.7h-2.3M43.3 173.7h4.7v4.7h-4.7M45.6 171.4h2.4" fill="none" stroke="#000080" stroke-width=".23"/>
<g fill="#800000" stroke="#800000" stroke-width=".21">
<circle cx="48" cy="178.4" r=".47"/>
<circle cx="45.6" cy="171.4" r=".47"/>
</g>
<g font-size="4.2" fill="#000080">
<text x="240.8" y="106.9">J3</text>
<text x="203.2" y="178">ALPHA2000-3015G-DYB1</text>
</g>
<text font-size="3" fill="#000080" x="59.8" y="114.3">J3</text>
<g font-size="2.1">
<text x="46.1" y="22.9">1</text>
<text x="113.6" y="22.9">2</text>
<text x="181.1" y="22.9">3</text>
<text x="248.6" y="22.9">4</text>
<text x="22.1" y="35.7">1</text>
<text x="22.1" y="33.5">2</text>
<text x="22.1" y="31.1">3</text>
<text x="14.3" y="42.8">D</text>
<text x="280.1" y="42.8">D</text>
<text x="14.3" y="87.5">C</text>
<text x="280.1" y="87.5">C</text>
<text x="185.8" y="127.4">1</text>
<text x="185.8" y="129.7">2</text>
<text x="191.4" y="129.7">7</text>
<text x="191.4" y="127.4">8</text>
<text x="14.3" y="132.1">B</text>
<text x="185.8" y="132.1">3</text>
<text x="185.8" y="134.4">4</text>
<text x="191.4" y="134.4">5</text>
<text x="191.4" y="132.1">6</text>
<text x="280.1" y="132.1">B</text>
<text x="251" y="145.8" transform="rotate(-90 251 145.8)">8</text>
<text x="253.3" y="145.8" transform="rotate(-90 253.3 145.8)">7</text>
<text x="255.7" y="145.8" transform="rotate(-90 255.7 145.8)">6</text>
<text x="258.1" y="145.8" transform="rotate(-90 258.1 145.8)">5</text>
<text x="251" y="151.2" transform="rotate(-90 251 151.2)">1</text>
<text x="253.3" y="151.2" transform="rotate(-90 253.3 151.2)">2</text>
<text x="255.7" y="151.2" transform="rotate(-90 255.7 151.2)">3</text>
<text x="258.1" y="151.2" transform="rotate(-90 258.1 151.2)">4</text>
<text x="36.2" y="172">1</text>
<text x="14.3" y="176.7">A</text>
<text x="36.2" y="174.3">2</text>
<text x="36.2" y="176.7">3</text>
<text x="36.2" y="179">4</text>
<text x="197.3" y="175.5">Title</text>
<text x="280.1" y="176.7">A</text>
<text x="197.3" y="182.8">AD:</text>
<text x="209.5" y="184">深圳艾普思创变频器厂家诚招各地合作伙伴</text>
<text x="256.1" y="182.9">Revision</text>
<text x="197.7" y="191.9">微信公众号：变频圈</text>
<text x="197.8" y="189.8">Name: 阿尔法驱动板</text>
<text x="209.5" y="186.1">服务热线：17688992177</text>
<text x="244.3" y="191.9">Date:</text>
<text x="244.3" y="189.6">Sheet</text>
<text x="250.9" y="189.6">of</text>
<text x="46.1" y="196.6">1</text>
<text x="113.6" y="196.6">2</text>
<text x="181.1" y="196.6">3</text>
<text x="248.6" y="196.6">4</text>
<text x="255.6" y="192.1">2019-10-20</text>
</g>
<g font-size="2.1" fill="#000080">
<text x="19.7" y="27.5">CNPN1</text>
<text x="85.6" y="27.5">BCK3301-50</text>
<text x="88" y="25.2">SWTR</text>
<text x="99.5" y="25.2">D?</text>
<text x="123.2" y="26.6">L1</text>
<text x="55" y="34.4">C?</text>
<text x="62.8" y="32.3">R64</text>
<text x="62.8" y="34.6">75K</text>
<text x="76.2" y="34.4">C34</text>
<text x="81.6" y="32.3">R?</text>
<text x="81.6" y="34.6">51K</text>
<text x="99.5" y="32.3">DIODE</text>
<text x="111.5" y="34.4">E21</text>
<text x="123.2" y="34.4">C55</text>
<text x="137.3" y="32">E20</text>
<text x="137.3" y="34.4">1000u/35V</text>
<text x="166.3" y="34.6">R45</text>
<text x="179.7" y="34.4">E4</text>
<text x="203.9" y="34.6">R53</text>
<text x="217.3" y="34.4">E8</text>
<text x="241.6" y="34.6">R61</text>
<text x="254.9" y="34.4">E12</text>
<text x="36.5" y="39.3">T?</text>
<text x="55" y="36.7">224</text>
<text x="76.2" y="36.7">103</text>
<text x="99.5" y="36.9">D?</text>
<text x="109.1" y="36.7">1000u/35V</text>
<text x="123.2" y="36.7">104</text>
<text x="166.3" y="36.9">5.1K</text>
<text x="179.7" y="36.7">47u/50V</text>
<text x="191.4" y="36.7">C39</text>
<text x="191.4" y="39">104</text>
<text x="203.9" y="36.9">5.1K</text>
<text x="217.3" y="36.7">47u/50V</text>
<text x="229" y="36.7">C43</text>
<text x="229" y="39">104</text>
<text x="241.6" y="36.9">5.1K</text>
<text x="254.9" y="36.7">47u/50V</text>
<text x="266.7" y="36.7">C47</text>
<text x="266.7" y="39">104</text>
<text x="62.8" y="44">R62</text>
<text x="62.8" y="46.3">75K</text>
<text x="73.8" y="46.1">D9</text>
<text x="99.5" y="44">DIODE</text>
<text x="111.5" y="43.8">E23</text>
<text x="111.5" y="46.1">220u/35V</text>
<text x="125.6" y="46.1">C54</text>
<text x="167.6" y="46.1">Z2</text>
<text x="205.3" y="46.1">Z4</text>
<text x="242.9" y="46.1">Z6</text>
<text x="71.5" y="48.4">BYV96F</text>
<text x="125.6" y="48.4">104</text>
<text x="167.6" y="48.4">7.5V</text>
<text x="179.7" y="48.4">E5</text>
<text x="179.7" y="50.8">47u/50V</text>
<text x="191.4" y="48.4">C21</text>
<text x="191.4" y="50.8">104</text>
<text x="205.3" y="48.4">7.5V</text>
<text x="217.3" y="48.4">E9</text>
<text x="217.3" y="50.8">47u/50V</text>
<text x="229" y="48.4">C25</text>
<text x="229" y="50.8">104</text>
<text x="242.9" y="48.4">7.5V</text>
<text x="254.9" y="48.4">E13</text>
<text x="254.9" y="50.8">47u/50V</text>
<text x="266.7" y="48.4">C27</text>
<text x="266.7" y="50.8">104</text>
<text x="62.8" y="55.7">R65</text>
<text x="62.8" y="58.1">75K</text>
<text x="74.6" y="55.7">R32</text>
<text x="74.6" y="58.1">150R</text>
<text x="111.5" y="57.8">E22</text>
<text x="125.6" y="57.8">C56</text>
<text x="83.2" y="62.5">D10</text>
<text x="83.2" y="64.9">DIODE</text>
<text x="99.5" y="60.5">D?</text>
<text x="111.5" y="60.2">220u/35V</text>
<text x="125.6" y="60.2">104</text>
<text x="62.8" y="67.5">R63</text>
<text x="62.8" y="69.8">75K</text>
<text x="74.6" y="67.5">R33</text>
<text x="74.6" y="69.8">150R</text>
<text x="99.5" y="67.5">DIODE</text>
<text x="99.5" y="69.8">D?</text>
<text x="134.8" y="71">F1</text>
<text x="166.3" y="69.8">R41</text>
<text x="179.7" y="69.6">E2</text>
<text x="179.7" y="71.9">47u/50V</text>
<text x="191.4" y="71.9">C37</text>
<text x="203.9" y="69.8">R49</text>
<text x="217.3" y="69.6">E6</text>
<text x="217.3" y="71.9">47u/50V</text>
<text x="229" y="71.9">C41</text>
<text x="241.6" y="69.8">R57</text>
<text x="254.9" y="69.6">E10</text>
<text x="254.9" y="71.9">47u/50V</text>
<text x="266.7" y="71.9">C45</text>
<text x="99.5" y="76.9">DIODE</text>
<text x="111.5" y="76.6">C?</text>
<text x="121.6" y="76.9">R?</text>
<text x="166.3" y="72.2">5.1K</text>
<text x="191.4" y="74.3">104</text>
<text x="203.9" y="72.2">5.1K</text>
<text x="229" y="74.3">104</text>
<text x="241.6" y="72.2">5.1K</text>
<text x="266.7" y="74.3">104</text>
<text x="48" y="81.3">C26</text>
<text x="48" y="83.7">47u/50V</text>
<text x="66.3" y="79">LED1</text>
<text x="76.2" y="79">C35</text>
<text x="76.2" y="81.3">221</text>
<text x="111.5" y="79">220u/35V</text>
<text x="121.6" y="79.2">2K</text>
<text x="132.7" y="79">C57</text>
<text x="132.7" y="81.3">104</text>
<text x="167.6" y="81.3">Z1</text>
<text x="167.6" y="83.7">7.5V</text>
<text x="179.7" y="83.7">E3</text>
<text x="191.4" y="83.7">C19</text>
<text x="205.3" y="81.3">Z3</text>
<text x="205.3" y="83.7">7.5V</text>
<text x="217.3" y="83.7">E7</text>
<text x="229" y="83.7">C23</text>
<text x="242.9" y="81.3">Z5</text>
<text x="242.9" y="83.7">7.5V</text>
<text x="254.9" y="83.7">E11</text>
<text x="266.7" y="83.7">C27</text>
<text x="179.7" y="86">47u/50V</text>
<text x="191.4" y="86">104</text>
<text x="217.3" y="86">47u/50V</text>
<text x="229" y="86">104</text>
<text x="254.9" y="86">47u/50V</text>
<text x="266.7" y="86">104</text>
<text x="57.4" y="90.9">1</text>
<text x="57.4" y="93.3">2</text>
<text x="57.4" y="95.7">3</text>
<text x="99.5" y="90.9">D?</text>
<text x="57.4" y="98">4</text>
<text x="99.5" y="98">DIODE</text>
<text x="111.5" y="97.8">E16</text>
<text x="111.5" y="100.1">47u/50V</text>
<text x="125.6" y="100.1">C50</text>
<text x="210" y="100.3">C2</text>
<text x="57.4" y="105.1">5</text>
<text x="57.4" y="107.4">6</text>
<text x="70.4" y="104.8">MOSFET</text>
<text x="70.4" y="107.2">K2225</text>
<text x="88.6" y="105.1">R?</text>
<text x="88.6" y="107.4">1R</text>
<text x="125.6" y="102.5">104</text>
<text x="210" y="107.4">104</text>
<text x="99.5" y="112.1">D?</text>
<text x="207.9" y="111.4">R12</text>
<text x="52.4" y="116.8">D8</text>
<text x="78.3" y="116.8">D?</text>
<text x="99.5" y="119.1">DIODE</text>
<text x="111.5" y="118.9">E17</text>
<text x="207.7" y="119.4">Z2</text>
<text x="207.9" y="115.2">10K</text>
<text x="48" y="125.9">C25</text>
<text x="52.4" y="123.9">1N4148</text>
<text x="64.4" y="125.9">E19</text>
<text x="78.3" y="123.9">DIODE</text>
<text x="78.6" y="125.9">C53</text>
<text x="111.5" y="121.3">47u/50V</text>
<text x="125.6" y="121.3">C51</text>
<text x="125.6" y="123.6">104</text>
<text x="170.3" y="123.6">C5</text>
<text x="170.3" y="125.9">CAP</text>
<text x="175.7" y="121.5">R5</text>
<text x="175.7" y="123.9">200K</text>
<text x="184.4" y="123.9">U1</text>
<text x="200.8" y="123.6">C8</text>
<text x="200.8" y="125.9">104</text>
<text x="207.7" y="125.9">18V</text>
<text x="246.7" y="123.1">VR1</text>
<text x="246.7" y="125.5">1K</text>
<text x="259.6" y="125.5">R10</text>
<text x="48" y="128.3">47u/50V</text>
<text x="64.4" y="128.3">47u/50V</text>
<text x="78.6" y="128.3">104</text>
<text x="146.7" y="130.1">R7</text>
<text x="158.5" y="130.1">R6</text>
<text x="210.2" y="130.1">R11</text>
<text x="259.6" y="129.2">10K</text>
<text x="78.3" y="137.9">D11</text>
<text x="99.5" y="133.2">D?</text>
<text x="146.7" y="134">330R</text>
<text x="158.5" y="134">330R</text>
<text x="158.5" y="137.7">C7</text>
<text x="170.3" y="137.7">C6</text>
<text x="177.3" y="135.3">C1</text>
<text x="177.3" y="137.7">221</text>
<text x="184.4" y="137.9">3845</text>
<text x="210.2" y="134">200R</text>
<text x="220.4" y="135.6">R13</text>
<text x="220.4" y="137.9">20K</text>
<text x="232.1" y="133.2">R9</text>
<text x="232.1" y="135.6">10K</text>
<text x="99.5" y="140.3">DIODE</text>
<text x="111.5" y="140.1">E18</text>
<text x="111.5" y="142.4">47u/50V</text>
<text x="125.6" y="142.4">C52</text>
<text x="158.5" y="140.1">331</text>
<text x="170.3" y="140.1">472</text>
<text x="186.7" y="141.9">R2</text>
<text x="241.6" y="140.3">R8</text>
<text x="241.6" y="142.6">3K</text>
<text x="69.2" y="147.1">C49</text>
<text x="69.2" y="149.5">104</text>
<text x="78.3" y="145">DIODE</text>
<text x="78.6" y="147.1">E15</text>
<text x="78.6" y="149.5">47u/50V</text>
<text x="125.6" y="144.7">104</text>
<text x="184.4" y="149.5">C4</text>
<text x="186.7" y="145.7">4.3K</text>
<text x="207.7" y="148">U2</text>
<text x="222" y="148.9">R4</text>
<text x="259.6" y="145">U3</text>
<text x="259.6" y="147.3">TL431</text>
<text x="99.5" y="154.4">D?</text>
<text x="163.9" y="154.4">R1</text>
<text x="184.4" y="151.8">472</text>
<text x="195.9" y="154.1">Z1</text>
<text x="222" y="152.8">330R</text>
<text x="233.8" y="154.1">C9</text>
<text x="243.2" y="151.8">C8</text>
<text x="243.2" y="154.1">104</text>
<text x="99.5" y="161.4">DIODE</text>
<text x="111.5" y="161.2">C?</text>
<text x="153.8" y="160.7">R3</text>
<text x="163.9" y="156.7">3K</text>
<text x="195.9" y="156.5">12V</text>
<text x="207.7" y="158.3">P181</text>
<text x="233.8" y="156.5">104</text>
<text x="111.5" y="163.5">47u/50V</text>
<text x="125.6" y="163.5">C58</text>
<text x="125.6" y="165.9">104</text>
<text x="153.8" y="164.4">100K</text>
<text x="33.9" y="168.5">CNF</text>
<text x="264.3" y="184.9">V1.0</text>
<text x="264.5" y="189.4">1/3</text>
</g>
<g font-size="2.1" fill="#800000">
<text x="137.8" y="28.7">+5V</text>
<text x="163.7" y="27.5">VU+</text>
<text x="201.3" y="27.5">VV+</text>
<text x="238.7" y="27.5">VW+</text>
<text x="126.1" y="40.5">+15V</text>
<text x="191.9" y="42.8">E1</text>
<text x="229.5" y="42.8">E3</text>
<text x="267.1" y="42.8">E5</text>
<text x="163.9" y="58.1">VU-</text>
<text x="201.5" y="58.1">VV-</text>
<text x="238.9" y="58.1">VW-</text>
<text x="126.1" y="63.9">-15V</text>
<text x="164.4" y="62.8">V+</text>
<text x="202" y="62.8">V+</text>
<text x="239.6" y="62.8">V+</text>
<text x="144.9" y="73.3">+24V</text>
<text x="191.9" y="78.1">E2</text>
<text x="229.5" y="78.1">E4</text>
<text x="267.1" y="78.1">E6</text>
<text x="144.9" y="85.1">24G</text>
<text x="126.1" y="94.5">VU+</text>
<text x="164.6" y="93.3">V-</text>
<text x="202.3" y="93.3">V-</text>
<text x="239.9" y="93.3">V-</text>
<text x="51.1" y="106.2">+5V</text>
<text x="126.1" y="106.2">VU-</text>
<text x="201.8" y="103.9">1</text>
<text x="68" y="116.8">V1</text>
<text x="126.1" y="115.6">VV+</text>
<text x="126.1" y="127.4">VV-</text>
<text x="126.1" y="136.8">VW+</text>
<text x="140.6" y="132.1">4</text>
<text x="222.5" y="132.1">3</text>
<text x="60.2" y="141.5">VE+</text>
<text x="140.6" y="141.5">2</text>
<text x="126.1" y="148.5">VW-</text>
<text x="60.7" y="153.2">VE-</text>
<text x="234.2" y="150.9">5</text>
<text x="126.1" y="157.9">V+</text>
<text x="234.2" y="157.9">6</text>
<text x="50.8" y="172">+24V</text>
<text x="126.1" y="169.6">V-</text>
<text x="50.8" y="179">24G</text>
</g>
</svg>
